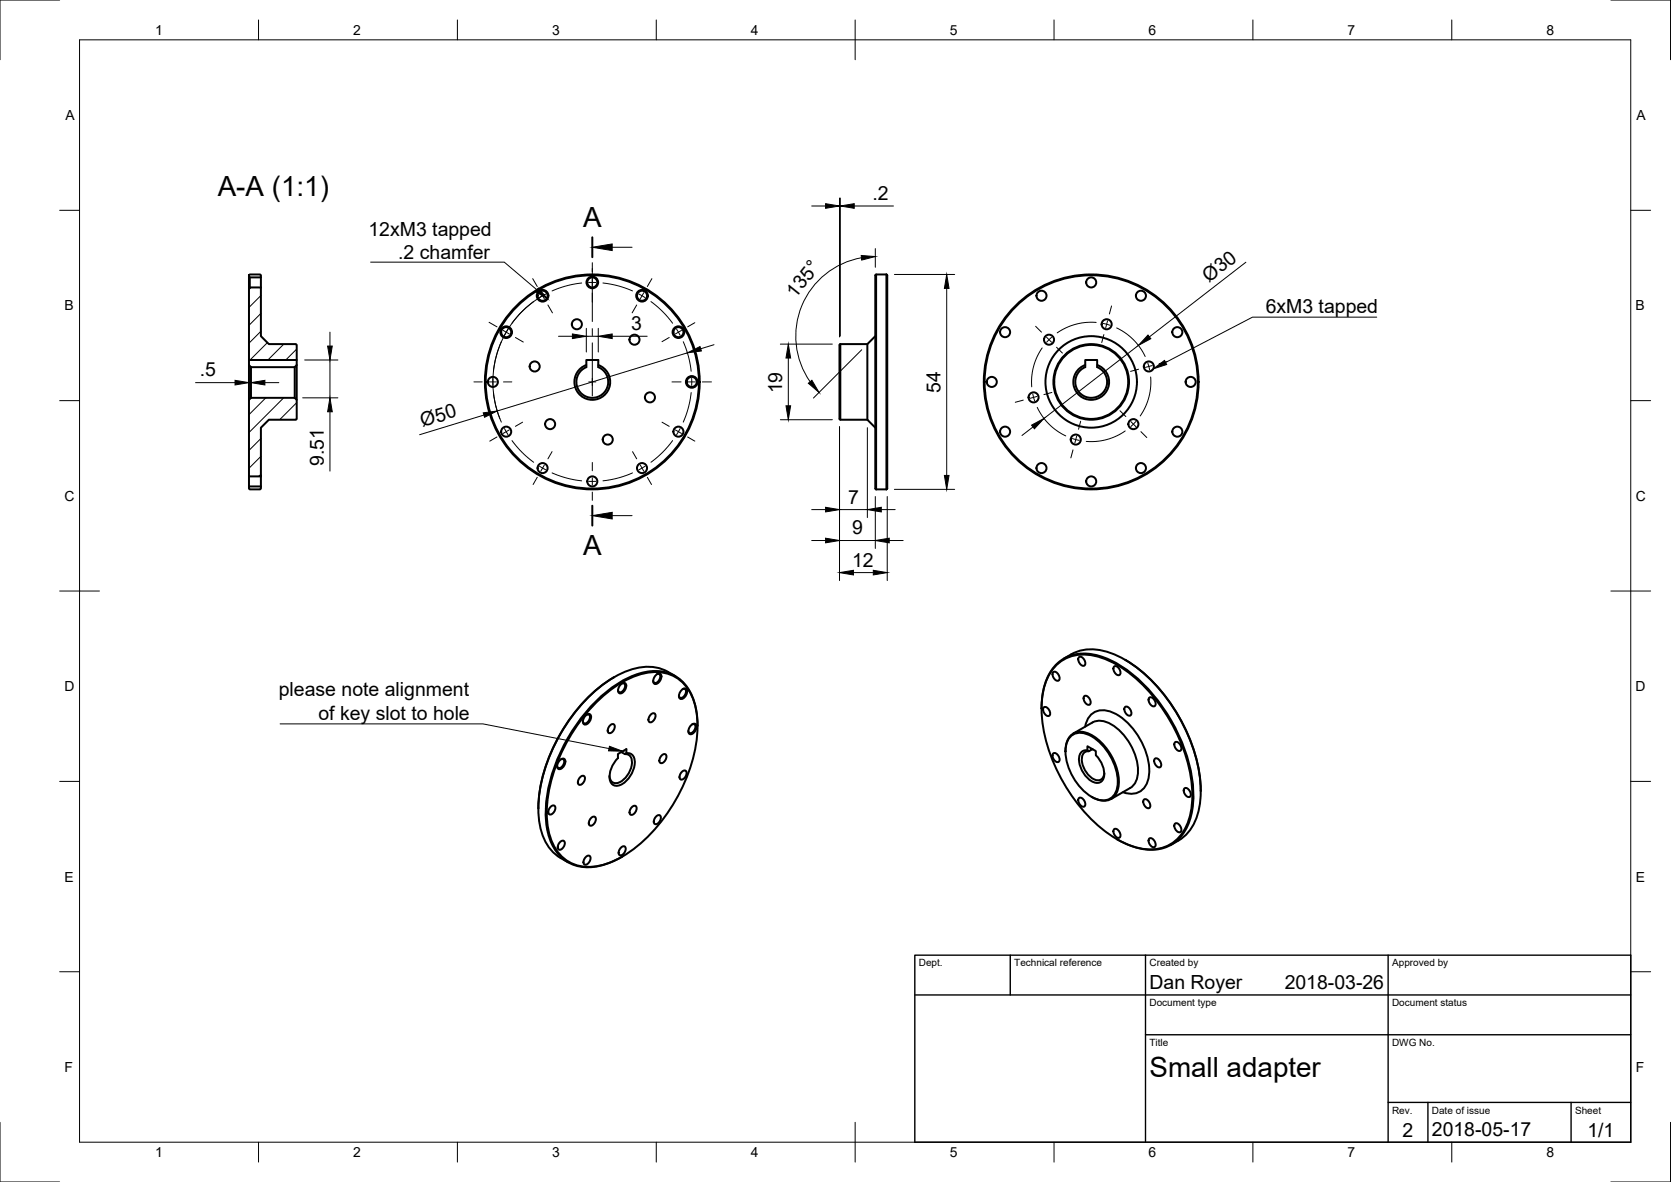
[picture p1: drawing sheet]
<svg xmlns="http://www.w3.org/2000/svg" width="420mm" height="297mm" viewBox="0 0 420 297" stroke-linecap="round" stroke-linejoin="round" font-family="sans-serif">
<!-- layer: Visible -->
<g fill="none" stroke="#000" stroke-width=".5">
<path d="M62.6 69.5v2.9M62.8 69h2.6l.2 .2v.5h-2.8l-.2-.2zM62.8 72.2h2.8v12.3l2 2h6.8l.2 .2v3.8h-12v-18.1zM62.8 69.7v2.5M65.6 69.7v2.5M220.3 69v54M222.9 69l.2 .2v53.6l-.2 .2M222.9 69v54M222.9 69h-2.6l-.2 .2v53.6l.2 .2M62.6 90.5v1.2l.5 .6h11l.5-.6M62.6 91.7v8.8M63.1 92.3v7.7"/>
<path d="M74.1 92.3v7.7M74.6 90.5v10M147.4 90.5h3v1.6a4 4 0 0 1 2.3 5.4 4 4 0 0 1-5.4 2.1 4 4 0 0 1-1.9-5.5 5.2 5.2 0 0 1 2-2zM150.4 91.7a4.5 4.5 0 0 1 2.1 7 4.5 4.5 0 0 1-7.2 0 4.5 4.5 0 0 1 2.1-7M211.3 86.5l-.2 .2v18.6l.2 .2h6.8M211.3 86.5v19M218.1 86.5v19M220.1 84.5l-2 2h-6.8M272.9 90.5h3v1.6a4 4 0 0 1 2.3 5.4 4 4 0 0 1-5.5 2.1 4 4 0 0 1-1.8-5.5 5.2 5.2 0 0 1 2-2zM275.9 91.7a4.5 4.5 0 0 1 2.1 7 4.5 4.5 0 0 1-7.2 0 4.5 4.5 0 0 1 2.1-7M62.6 100.5l.5-.5h11l.5 .5v4.8l-.2 .2h-6.8l-2 2v12.2h-3zM62.6 119.7v2.5"/>
<path d="M65.6 119.7v2.5M218.1 105.5l2 2M62.6 122.2h3v.6l-.2 .2h-2.6l-.2-.2zM220.3 123h2.6M147.3 179.8a.76 .76 0 0 1 1.3 0 1.9 1.9 0 0 1-1.6 2.3 1.27 1.27 0 0 1 0-2zM147.5 179.6l.4-.1a1.01 1.01 0 0 1 .1 1.7 .72 .72 0 0 1-.7 .6 .72 .72 0 0 1-.7-.5M150.4 176a24.5 24.5 0 0 1 12.6-7 10 10 0 0 1 11.7 8 31.1 31.1 0 0 1-3 20.5 40.4 40.4 0 0 1-15.3 17.8 14.1 14.1 0 0 1-12.2 1.9 11.2 11.2 0 0 1-6.4-9.2 34.1 34.1 0 0 1 4.2-20.6l3.2-5.3a41.8 41.8 0 0 1 5.2-6.1zM154.4 170.2a41.9 41.9 0 0 0-18.1 25.4 31.3 31.3 0 0 0-.9 7.6M156.1 172a.76 .76 0 0 1 1.3 0 1.9 1.9 0 0 1-1.6 2.2 1.27 1.27 0 0 1 0-1.9zM156.4 171.8l.3-.1a1.01 1.01 0 0 1 .1 1.7 .72 .72 0 0 1-.7 .6 .72 .72 0 0 1-.7-.6M163.7 179.6a.65 .65 0 0 1 1.1-.1 1.55 1.55 0 0 1-1.5 2 1.42 1.42 0 0 1 .4-1.9zM164.9 169.6a.76 .76 0 0 1 1.4 0 1.9 1.9 0 0 1-1.6 2.3 1.27 1.27 0 0 1 0-1.9z"/>
<path d="M165.2 169.4l.3-.1a1.01 1.01 0 0 1 .2 1.7 .72 .72 0 0 1-.7 .7 .72 .72 0 0 1-.8-.6M169.8 169.9a12.2 12.2 0 0 0-13.1-.9 37.8 37.8 0 0 0-16.9 17.5 34.3 34.3 0 0 0-4 21 11.8 11.8 0 0 0 7 9.2M171.4 173.4a.76 .76 0 0 1 1.3 0 1.9 1.9 0 0 1-1.6 2.2 1.27 1.27 0 0 1 0-1.9zM171.7 173.2l.3-.1a1.01 1.01 0 0 1 .1 1.7 .72 .72 0 0 1-.6 .6 .72 .72 0 0 1-.8-.6M261.9 178.1a14.7 14.7 0 0 1 4.6-11.9 11.1 11.1 0 0 1 11.1-1 34.2 34.2 0 0 1 15.9 14.3 37.9 37.9 0 0 1 6.5 22.9 12.7 12.7 0 0 1-5.6 9.9 12 12 0 0 1-10.4 .1l-3.2-1.6M262.5 177.7a1.45 1.45 0 0 1 1.3 2.2 1.45 1.45 0 0 1-1.3-2.2zM264.9 168.8a1.45 1.45 0 0 1 1.3 2.2 1.45 1.45 0 0 1-1.3-2.2zM265.4 167.4a10.2 10.2 0 0 1 10.4-2.5 31 31 0 0 1 16.2 12.8 40.5 40.5 0 0 1 7.8 22.2 14.2 14.2 0 0 1-4.5 11.5 11.1 11.1 0 0 1-11 1.1 33.9 33.9 0 0 1-15.8-14 38.2 38.2 0 0 1-6.5-22.4 14.1 14.1 0 0 1 3.4-8.7zM267.5 165.5a12.2 12.2 0 0 1 13.1-.9 37.8 37.8 0 0 1 16.9 17.5 34.3 34.3 0 0 1 4 21 11.8 11.8 0 0 1-7 9.2M271.4 165.1a1.45 1.45 0 0 1 1.2 2.2 1.45 1.45 0 0 1-1.2-2.2zM272.7 174.9a1.45 1.45 0 0 1 1.3 2.2 1.45 1.45 0 0 1-1.3-2.2zM280.2 167.4a1.45 1.45 0 0 1 1.3 2.2 1.45 1.45 0 0 1-1.3-2.2z"/>
<path d="M282.9 165.8a41.9 41.9 0 0 1 18.1 25.4 31.4 31.4 0 0 1 .9 7.5M283 177.6a1.45 1.45 0 0 1 1.2 2.2 1.45 1.45 0 0 1-1.2-2.2zM289.1 175.3a1.45 1.45 0 0 1 1.2 2.2 1.45 1.45 0 0 1-1.2-2.2zM140.8 191a.76 .76 0 0 1 1.3 0 1.9 1.9 0 0 1-1.6 2.3 1.27 1.27 0 0 1 0-1.9zM141 190.8l.4-.1a1.01 1.01 0 0 1 .1 1.7 .72 .72 0 0 1-.7 .6 .72 .72 0 0 1-.7-.5M145.9 195.3a.65 .65 0 0 1 1.1-.1 1.55 1.55 0 0 1-1.4 2 1.42 1.42 0 0 1 .3-1.9zM153.4 182.3a.65 .65 0 0 1 1.1-.1 1.55 1.55 0 0 1-1.4 2 1.42 1.42 0 0 1 .3-1.9zM156.2 189l.9 .5 .4-.2v-1l-2.1 1.2v1a6.3 6.3 0 0 0-1.9 5.9 1.88 1.88 0 0 0 2.9 .6 6.7 6.7 0 0 0 3.1-6.3 1.71 1.71 0 0 0-2-1.4M157.1 189.5a1.71 1.71 0 0 1 1.8 2.1 5.9 5.9 0 0 1-3.6 5.2 1.62 1.62 0 0 1-2-1.8M166.4 189.8a.65 .65 0 0 1 1.1 0 1.55 1.55 0 0 1-1.4 1.9 1.42 1.42 0 0 1 .3-1.9zM171.5 194a.65 .65 0 0 1 1.1-.1 1.55 1.55 0 0 1-1.5 2 1.42 1.42 0 0 1 .4-1.9zM173.8 182.2a.76 .76 0 0 1 1.3 0 1.9 1.9 0 0 1-1.6 2.3 1.27 1.27 0 0 1 0-1.9z"/>
<path d="M174 182l.4-.1a1.01 1.01 0 0 1 .1 1.7 .72 .72 0 0 1-.7 .7 .72 .72 0 0 1-.7-.6M175.4 182.5a14.7 14.7 0 0 0-4.6-11.9 11.1 11.1 0 0 0-11.1-1 34.2 34.2 0 0 0-15.9 14.3 37.9 37.9 0 0 0-6.5 22.8 12.7 12.7 0 0 0 5.6 10 12 12 0 0 0 10.4 .1l3.2-1.6M264.9 189.3a1.45 1.45 0 0 1 1.3 2.2 1.45 1.45 0 0 1-1.3-2.2zM267.9 188.9a4.4 4.4 0 0 1 3.4-5 8.6 8.6 0 0 1 6.8 4 13.2 13.2 0 0 1 3 10.5 3.7 3.7 0 0 1-5.6 2.4l-1-.6M269 185.3a4 4 0 0 1 5.5-.3 14.2 14.2 0 0 1 6.5 12.5 3.7 3.7 0 0 1-5.5 3.2 13.9 13.9 0 0 1-7.5-12.9l.2-1zM269.9 184.3l4.8-2.7a5 5 0 0 1 5.2 .7 14.3 14.3 0 0 1 6.1 12.9 4 4 0 0 1-1.8 2.8l-4.8 2.8M272.9 182.6a4.5 4.5 0 0 1 6.3-3.8 17 17 0 0 1 9.4 12 8.7 8.7 0 0 1-1 7.3 4.6 4.6 0 0 1-5.3 1M273.8 188.8a1.71 1.71 0 0 0-1.8 2.1 5.9 5.9 0 0 0 3.7 5.1 1.62 1.62 0 0 0 2-1.7M274.7 188.3l-.9 .5-.4-.2v-1.1l2.1 1.3v1a6.3 6.3 0 0 1 1.9 5.9 1.88 1.88 0 0 1-2.9 .6 6.7 6.7 0 0 1-3.1-6.3 1.71 1.71 0 0 1 2-1.4M290.5 190.6a1.45 1.45 0 0 1 1.2 2.2 1.45 1.45 0 0 1-1.2-2.2zM295.5 186.5a1.45 1.45 0 0 1 1.3 2.2 1.45 1.45 0 0 1-1.3-2.2zM297.9 198.1a1.45 1.45 0 0 1 1.3 2.2 1.45 1.45 0 0 1-1.3-2.2z"/>
<path d="M301.9 198.7v.1M138.5 202.7a.65 .65 0 0 1 1.1 0 1.55 1.55 0 0 1-1.5 1.9 1.42 1.42 0 0 1 .4-1.9zM140.8 211.6a.65 .65 0 0 1 1.1-.1 1.55 1.55 0 0 1-1.4 2 1.42 1.42 0 0 1 .3-1.9zM147.3 215.3a.65 .65 0 0 1 1.1 0 1.55 1.55 0 0 1-1.4 2 1.42 1.42 0 0 1 .3-2zM148.7 205.5a.65 .65 0 0 1 1.1 0 1.55 1.55 0 0 1-1.5 2 1.42 1.42 0 0 1 .4-2zM156.2 213a.65 .65 0 0 1 1.1-.1 1.55 1.55 0 0 1-1.5 2 1.42 1.42 0 0 1 .4-1.9zM158.9 202.8a.65 .65 0 0 1 1.1 0 1.55 1.55 0 0 1-1.5 1.9 1.42 1.42 0 0 1 .4-1.9zM165 205.2a.65 .65 0 0 1 1.1-.1 1.55 1.55 0 0 1-1.5 2 1.42 1.42 0 0 1 .4-1.9zM271.4 200.5a1.45 1.45 0 0 1 1.2 2.2 1.45 1.45 0 0 1-1.2-2.2zM280.2 208.3a1.45 1.45 0 0 1 1.3 2.2 1.45 1.45 0 0 1-1.3-2.2zM287.7 200.9a1.45 1.45 0 0 1 1.3 2.2 1.45 1.45 0 0 1-1.3-2.2zM289.1 210.7a1.45 1.45 0 0 1 1.2 2.2 1.45 1.45 0 0 1-1.2-2.2z"/>
<path d="M295.5 206.9a1.45 1.45 0 0 1 1.3 2.2 1.45 1.45 0 0 1-1.3-2.2z"/>
<circle cx="136.4" cy="74.3" r="1.46"/>
<circle cx="136.4" cy="74.3" r="1.26"/>
<circle cx="148.9" cy="71" r="1.46"/>
<circle cx="148.9" cy="71" r="1.26"/>
<circle cx="161.4" cy="74.3" r="1.46"/>
<circle cx="161.4" cy="74.3" r="1.26"/>
<circle cx="261.9" cy="74.3" r="1.26"/>
<circle cx="274.4" cy="71" r="1.26"/>
<circle cx="286.9" cy="74.3" r="1.26"/>
<circle cx="123.9" cy="96" r="1.26"/>
<circle cx="127.3" cy="83.5" r="1.46"/>
<circle cx="127.3" cy="83.5" r="1.26"/>
<circle cx="134.4" cy="92.1" r="1.26"/>
<circle cx="145" cy="81.5" r="1.26"/>
<circle cx="148.9" cy="96" r="27"/>
<circle cx="148.9" cy="96" r="26.8"/>
<circle cx="159.5" cy="85.4" r="1.26"/>
<circle cx="163.4" cy="99.9" r="1.26"/>
<circle cx="170.6" cy="83.5" r="1.46"/>
<circle cx="170.6" cy="83.5" r="1.26"/>
<circle cx="173.9" cy="96" r="1.46"/>
<circle cx="173.9" cy="96" r="1.26"/>
<circle cx="249.4" cy="96" r="1.26"/>
<circle cx="252.7" cy="83.5" r="1.26"/>
<circle cx="259.9" cy="99.9" r="1.26"/>
<circle cx="263.8" cy="85.4" r="1.26"/>
<circle cx="274.4" cy="96" r="27"/>
<circle cx="274.4" cy="96" r="11.5"/>
<circle cx="274.4" cy="96" r="9.5"/>
<circle cx="274.4" cy="96" r="9.3"/>
<circle cx="274.4" cy="96" r="26.8"/>
<circle cx="278.3" cy="81.5" r="1.26"/>
<circle cx="288.9" cy="92.1" r="1.26"/>
<circle cx="296" cy="83.5" r="1.26"/>
<circle cx="299.4" cy="96" r="1.26"/>
<circle cx="127.3" cy="108.5" r="1.26"/>
<circle cx="136.4" cy="117.6" r="1.26"/>
<circle cx="138.3" cy="106.6" r="1.26"/>
<circle cx="152.8" cy="110.5" r="1.26"/>
<circle cx="161.4" cy="117.6" r="1.26"/>
<circle cx="170.6" cy="108.5" r="1.26"/>
<circle cx="252.7" cy="108.5" r="1.26"/>
<circle cx="261.9" cy="117.6" r="1.26"/>
<circle cx="270.5" cy="110.5" r="1.26"/>
<circle cx="285" cy="106.6" r="1.26"/>
<circle cx="286.9" cy="117.6" r="1.26"/>
<circle cx="296" cy="108.5" r="1.26"/>
<circle cx="148.9" cy="121" r="1.26"/>
<circle cx="274.4" cy="121" r="1.26"/>
</g>
<!-- layer: Border -->
<g fill="none" stroke="#000" stroke-width=".25">
<path d="M15 0h-15v15M20 10h390v277h-390zM65 5v5M115 5v5M165 5v5M215 5v10M265 5v5M315 5v5M365 5v5M405 0h15v15M15 52.8h5M410 52.8h5"/>
<path d="M15 100.7h5M410 100.7h5M15 148.5h10M405 148.5h10M15 196.4h5M410 196.4h5M15 244.2h5M410 244.2h5M0 282v15h15M65 287v5M115 287v5M165 287v5"/>
<path d="M215 282v10M265 287v5M315 287v5M365 287v5M420 282v15h-15"/>
</g>
<!-- layer: TitleBlock -->
<path d="M230 240h180v47h-180zM230 250h180M254 240v10M288 240v47M349 240v47M288 260h122M349 277h61M359 277v10M395 277v10" fill="none" stroke="#000" stroke-width=".35"/>
<!-- layer: Hatching -->
<g fill="none" stroke="#000" stroke-width=".25">
<path d="M63.1 72.2l-.5 .6M65.6 74.3l-3 3M65.6 78.8l-3 3M65.6 83.2l-3 3M66.8 100l-4.2 4.2M67.2 86.1l-4.3 4.4M71.3 100l-8.7 8.7M71.4 86.5l-4 4M74.6 87.7l-2.7 2.8M65.6 110.2l-3 3M65.6 114.7l-3 3M65.6 119.2l-.5 .5"/>
<path d="M74.6 101.2l-4.3 4.3"/>
</g>
<!-- layer: Annotations -->
<path d="M148.9 59.6v5M148.9 127.1v5" fill="none" stroke="#000" stroke-width=".5"/>
<path d="M93.2 65.9h33.6l8.2 6.9M153.9 62.1h5M346.2 79.7h-31.3l-21.8 11.4M153.9 129.6h5M70.4 181.9h51l31.7 6.2" fill="none" stroke="#000" stroke-width=".25"/>
<path d="M135.4 72.4l2.3 2.7-3.1-1.8zM148.9 62.1l5-.8v1.7zM290 92.7l2.8-2.1 .5 1zM148.9 129.6l5-.9v1.7zM153.2 187.5l3.4 1.3-3.6-.1z" fill="#000" stroke="#000" stroke-width=".25"/>
<!-- layer: Dimensions -->
<g fill="none" stroke="#000" stroke-width=".25">
<path d="M204.1 51.8h3.5M211.1 49.8v34.9M211.1 51.8h.2M211.3 49.8v34.7M214.8 51.8h9.9M137 74a25 25 0 0 0-11.3 31.2M216.6 64.8a20 20 0 0 0-12.9 31.1M220.1 62.5v4.7M224.9 69h15.1M238 72.5v47M313.3 65.9l-24.3 18.8M49.2 96.2h9.9"/>
<path d="M62.6 96.2h.5M66.6 96.2h3.5M76.1 100h8.9M76.6 90.5h8.4M83 83.5v3.5M83 90.5v9.5M140.4 84.5h3.5M147.4 82.5v6M147.4 84.5h3M150.4 82.5v6M153.9 84.5h8.8M172.8 88.7l-47.8 14.6"/>
<path d="M179.5 86.6l-3.3 1M196.2 86.5h13.1M198.2 90v12M216.7 87.9l-12.2 12.1M286.2 86.8l-23.7 18.4M83 103.5v14.9M121.7 104.3l-16.2 4.9M196.2 105.5h13.1M211.1 107.3v38.6M218.1 107.5v22.6M259.7 107.3l-2.7 2.1M204.1 128.1h3.5"/>
<path d="M204.1 135.8h3.5M211.1 128.1h7M211.1 135.8h9M220.1 124.8v13M221.6 128.1h3.5M223.1 124.8v21.1M223.6 135.8h3.5M224.9 123h15.1M214.6 143.9h5"/>
</g>
<g fill="#000" stroke="#000" stroke-width=".25">
<path d="M207.6 51.2l3.5 .6-3.5 .5zM211.3 51.8l3.5-.6v1.1zM216.6 64.2l3.5 .3-3.4 .9zM238 69l.6 3.5h-1.1zM59.1 95.6l3.5 .6-3.5 .5zM63.1 96.2l3.5-.6v1.1zM82.4 87h1.1l-.5 3.5zM143.9 83.9l3.5 .6-3.5 .6zM150.4 84.5l3.5-.6v1.2zM172.8 88.7l3.2-1.6 .4 1.1zM198.2 86.5l.6 3.5h-1.2zM203.2 96.3l.9-.7 1.8 3z"/>
<path d="M288.7 84.2l.7 .9-3.2 1.7zM83 100l.5 3.5h-1.1zM121.5 103.8l3.5-.5-3.2 1.6zM197.6 102h1.2l-.6 3.5zM237.5 119.5h1.1l-.6 3.5zM259.4 106.8l3.1-1.6-2.4 2.6zM207.6 127.5l3.5 .6-3.5 .5zM207.6 135.2l3.5 .6-3.5 .6zM218.1 128.1l3.5-.6v1.1zM220.1 135.8l3.5-.6v1.2zM211.1 143.9l3.5-.6v1.2zM219.6 143.3l3.5 .6-3.5 .6z"/>
</g>
<!-- layer: Center Lines -->
<g fill="none" stroke="#000" stroke-width=".25">
<path d="M133.9 70l1.2 2M134.2 75.8a25 25 0 0 0-5.5 5.4M136 73.6l.9 1.5M137.2 73.9l-1.5 .9M137.8 76.6l1.1 2M146.3 71.1a25.1 25.1 0 0 0-7.5 2M148 71h1.8M148.9 66v14.8M151.6 71.1a25.1 25.1 0 0 1 7.4 2M160.1 76.6l-1.2 2M160.7 73.9l1.5 .9M161.9 73.6l-.9 1.5"/>
<path d="M163.7 75.8a25 25 0 0 1 5.4 5.4M163.9 70l-1.1 2M279.5 76.9l-.6 2M119.2 96h2M123 81l2 1.1M123 96h1.8M123.9 95.1v1.8M124.1 98.7a24.9 24.9 0 0 0 2 7.4M126.1 85.9a24.9 24.9 0 0 0-2 7.4M126.5 83l1.5 .9M126.6 96h2.1M127.7 82.7l-.9 1.6"/>
<path d="M129.6 84.8l2 1.2M148 96h1.8M148.9 82.6v1.8M148.9 86.2v13.3M168.3 84.8l-1.8 1.1M169 96h2.3M170.1 82.7l.9 1.6M171.4 83l-1.6 .9M171.8 85.9a25 25 0 0 1 2 7.4M173 96h1.8M173.8 98.7a25 25 0 0 1-2 7.4M173.9 95.1v1.8"/>
<path d="M174.7 81.1l-1.8 1M176.6 96h2.3M259.7 99l.4 1.7M260.4 82l1.5 1.5M260.7 99.6l-1.7 .5M262 87.4a15 15 0 0 0-2.6 9.8M263.1 84.7l1.3 1.3M264.4 84.8l-1.2 1.2M264.5 98.6l-2 .6M265.7 87.3l1.4 1.4M275.6 81a15 15 0 0 0-9.8 2.7M277.4 81.3l1.7 .4"/>
<path d="M277.6 84.1l-.6 2M278.5 80.6l-.5 1.8M280.8 82.4a15 15 0 0 1 7.1 7.2M286.3 92.8l-2 .5M288.6 91.2l.5 1.8M289.3 94.7a15 15 0 0 1-2.6 9.8M289.7 91.9l-1.7 .4M293.5 90.9l-2 .5M125 109.8l-1.9 1.1M126.8 107.7l.9 1.5M128 108l-1.5 .9M128.7 110.7a24.9 24.9 0 0 0 5.5 5.5"/>
<path d="M131.4 106.1l-1.8 1M135.1 120l-1.1 1.8M135.7 117.2l1.5 .9M136.9 116.9l-.9 1.5M138.8 113.5l-1 1.8M138.8 118.8a25.1 25.1 0 0 0 7.5 2M148.9 116.2v2.1M159 118.8a25.1 25.1 0 0 1-7.4 2M159 113.5l1.1 1.8M161 116.9l.9 1.5M162.2 117.2l-1.5 .9M162.8 120l1 1.8"/>
<path d="M166.5 106.1l1.8 1M169.1 110.7a25 25 0 0 1-5.4 5.5M169.8 108l1.6 .9M171 107.7l-.9 1.5M172.9 109.8l1.8 1.1M257.3 100.6l-2 .5M260.8 102.4a15 15 0 0 0 7.2 7.1M269.6 110.2l1.8 .5M269.8 113.1l-.5 2M270.7 109.6l-.4 1.7M271.7 105.9l-.5 2M281.6 103.2l1.5 1.5"/>
<path d="M282.9 108.3a15 15 0 0 1-9.8 2.6M284.3 106l1.3 1.2M285.6 105.9l-1.3 1.3M286.9 108.5l1.4 1.5M148 121h1.8M148.9 120.1v1.8M148.9 123.7v2"/>
</g>
<g font-size="7">
<text x="54.7" y="49.3">A-A (1:1)</text>
<text x="146.6" y="57.1">A</text>
<text x="146.6" y="139.6">A</text>
<text x="289" y="270.5">Small adapter</text>
</g>
<g font-size="4.9">
<text x="219.3" y="50.3">.2</text>
<text x="92.7" y="59.3">12xM3 tapped</text>
<text x="100.1" y="65.2">.2 chamfer</text>
<text x="303.9" y="71" transform="rotate(-38 303.9 71)">Ø30</text>
<text x="200" y="75" transform="rotate(-51 200 75)">135°</text>
<text x="158.7" y="82.9">3</text>
<text x="318.2" y="78.7">6xM3 tapped</text>
<text x="50.2" y="94.6">.5</text>
<text x="196.7" y="98.9" transform="rotate(-90 196.7 98.9)">19</text>
<text x="236.5" y="98.7" transform="rotate(-90 236.5 98.7)">54</text>
<text x="106.3" y="107.3" transform="rotate(-17 106.3 107.3)">Ø50</text>
<text x="81.4" y="117.1" transform="rotate(-90 81.4 117.1)">9.51</text>
<text x="213.2" y="126.6">7</text>
<text x="214.2" y="134.3">9</text>
<text x="214.2" y="142.4">12</text>
<text x="70.1" y="175">please note alignment</text>
<text x="80.1" y="180.9">of key slot to hole</text>
<text x="289" y="248.5">Dan Royer</text>
<text x="323" y="248.5">2018-03-26</text>
<text x="352.7" y="285.7">2</text>
<text x="360" y="285.5">2018-05-17</text>
<text x="399.1" y="285.7">1/1</text>
</g>
<g font-size="3.5">
<text x="39" y="8.8">1</text>
<text x="88.8" y="8.8">2</text>
<text x="138.8" y="8.8">3</text>
<text x="188.8" y="8.8">4</text>
<text x="238.8" y="8.8">5</text>
<text x="288.8" y="8.8">6</text>
<text x="338.8" y="8.8">7</text>
<text x="388.8" y="8.8">8</text>
<text x="16.4" y="30.2">A</text>
<text x="411.5" y="30.2">A</text>
<text x="16.2" y="78">B</text>
<text x="411.2" y="78">B</text>
<text x="16.3" y="125.9">C</text>
<text x="411.3" y="125.9">C</text>
<text x="16.2" y="173.7">D</text>
<text x="411.2" y="173.7">D</text>
<text x="16.3" y="221.5">E</text>
<text x="411.3" y="221.5">E</text>
<text x="16.3" y="269.4">F</text>
<text x="411.3" y="269.4">F</text>
<text x="39" y="290.8">1</text>
<text x="88.8" y="290.8">2</text>
<text x="138.8" y="290.8">3</text>
<text x="188.8" y="290.8">4</text>
<text x="238.8" y="290.8">5</text>
<text x="288.8" y="290.8">6</text>
<text x="338.8" y="290.8">7</text>
<text x="388.8" y="290.8">8</text>
</g>
<g font-size="2.5">
<text x="231" y="242.8">Dept.</text>
<text x="255" y="242.8">Technical reference</text>
<text x="289" y="242.8">Created by</text>
<text x="350" y="242.8">Approved by</text>
<text x="289" y="252.8">Document type</text>
<text x="350" y="252.8">Document status</text>
<text x="289" y="262.8">Title</text>
<text x="350" y="262.8">DWG No.</text>
<text x="350" y="279.8">Rev.</text>
<text x="360" y="279.8">Date of issue</text>
<text x="396" y="279.8">Sheet</text>
</g>
</svg>
